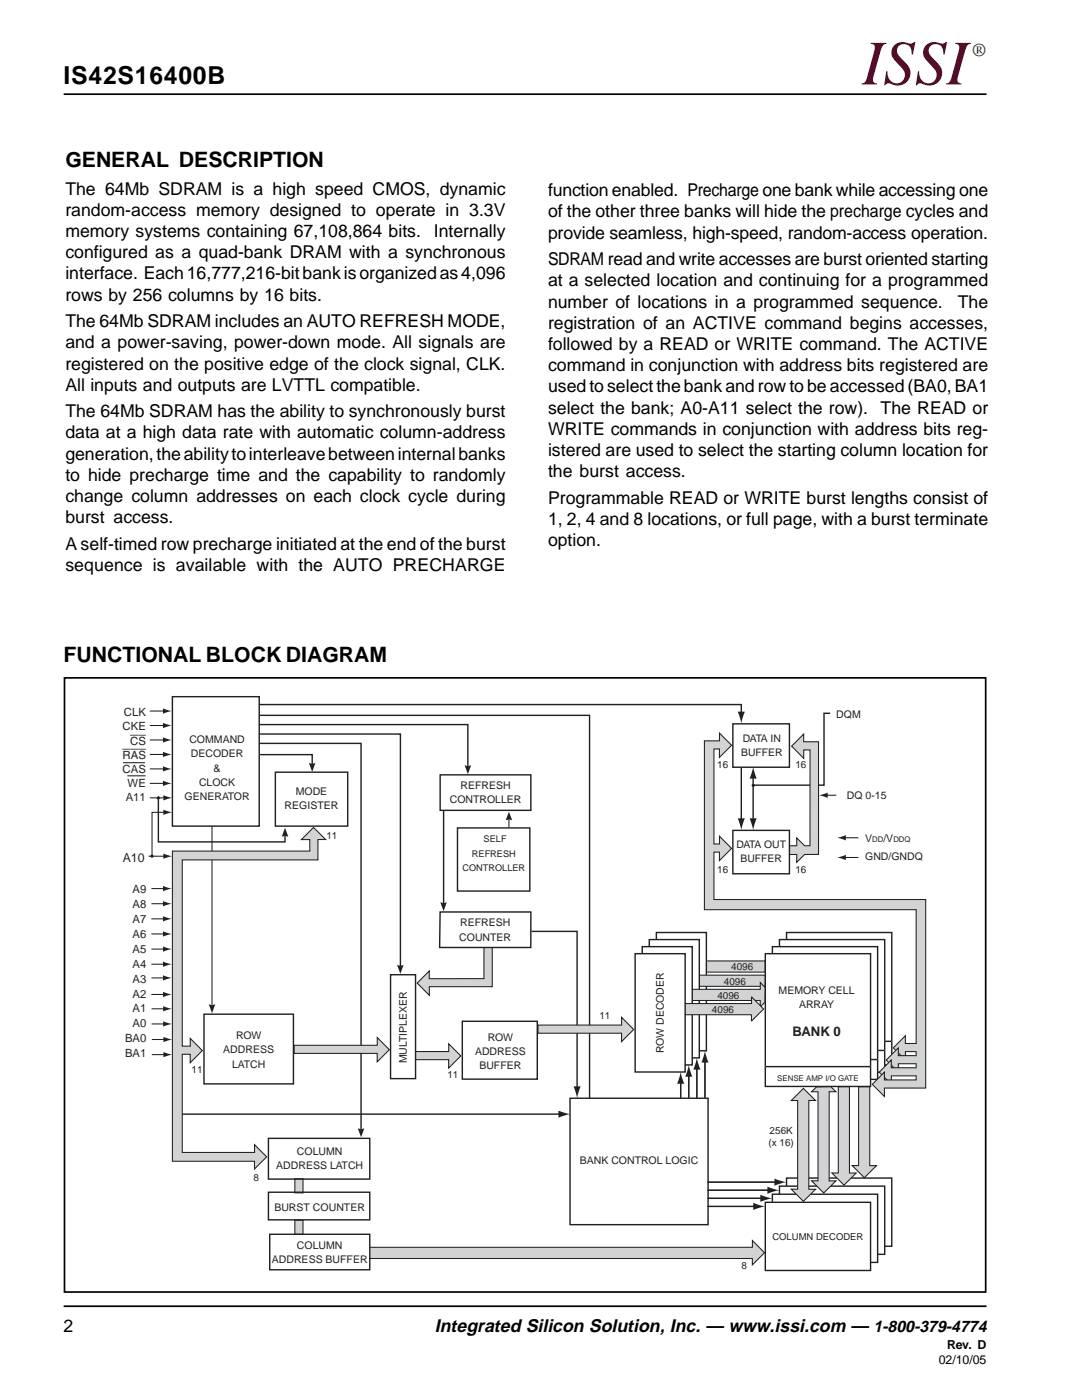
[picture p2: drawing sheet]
<svg xmlns="http://www.w3.org/2000/svg" width="216mm" height="279mm" viewBox="0 0 216 279" stroke-linecap="round" stroke-linejoin="round" font-family="sans-serif">
<path d="M12.7 18.8h184.1M12.7 260.7h184.1" fill="none" stroke="#000" stroke-width=".34"/>
<path d="M51.8 142.8h65.8v76.4M106 185.9h9.2v31.4" fill="none" stroke="#231f1f" stroke-width=".28"/>
<path d="M114.4 216.8h1.5l-.7 2.4z" fill="#231f1f"/>
<path d="M141.1 191.8h11.6v2.2h-11.6z" fill="#d1d3d5"/>
<path d="M141.1 191.8h11.6v2.2h-11.6" fill="none" stroke="#231f1f" stroke-width=".21"/>
<path d="M131 187.5v-1.4h10v23.6h-1.4" fill="none" stroke="#231f1f" stroke-width=".28"/>
<path d="M139.5 194.6h13.2v2.2h-13.2z" fill="#d1d3d5"/>
<path d="M139.5 194.6h13.2v2.2h-13.2" fill="none" stroke="#231f1f" stroke-width=".21"/>
<path d="M129.6 189v-1.5h9.9v23.6h-1.4M155.5 188.9v-1.4h21v26.5h-1.4M156.9 187.5v-1.4h21v26.5h-1.4" fill="none" stroke="#231f1f" stroke-width=".28"/>
<path d="M176.5 207.8h1.4z" fill="#d1d3d5"/>
<path d="M176.5 207.8h1.4" fill="none" stroke="#231f1f" stroke-width=".28"/>
<path d="M180.7 206.7v1.5h3.3v1.7h-3.3v1.7l-2.5-2.5z" fill="#d1d3d5"/>
<path d="M184 208.2h-3.3v-1.5l-2.5 2.4 2.5 2.5v-1.7h3.3" fill="none" stroke="#231f1f" stroke-width=".21"/>
<path d="M179.2 209.1v1.6h4.8v1.6h-4.7v1.7l-2.5-2.4z" fill="#d1d3d5"/>
<path d="M184 210.7h-4.8v-1.6l-2.4 2.5 2.5 2.4v-1.7h4.7" fill="none" stroke="#231f1f" stroke-width=".21"/>
<path d="M177.8 211.6v1.5h6.4l-.1 1.6h-6.2v1.7l-2.5-2.4z" fill="#d1d3d5"/>
<path d="M184.2 213.1h-6.4v-1.5l-2.4 2.4 2.5 2.4v-1.7h6.2" fill="none" stroke="#231f1f" stroke-width=".21"/>
<path d="M154.1 190.3v-1.4h21v26.5h-1.4M156.9 236.7v-1.6h21v13.6h-1.3" fill="none" stroke="#231f1f" stroke-width=".28"/>
<path d="M140.6 147.9h3v-1.6l2.4 2.4-2.4 2.5v-1.7h-1.1v18.9h1.1v-1.5l2.4 2.4-2.4 2.4v-1.6h-1.1v9.4h42.2v37.6h-8.2v1.7l-2.4-2.4 2.4-2.4v1.5h6.3v-33.9h-42.2z" fill="#d1d3d5"/>
<path d="M182.8 208.2v-26.6h-42.2v-33.7h3v-1.6l2.4 2.4-2.4 2.5v-1.7h-1.1v18.9h1.1v-1.5l2.4 2.4-2.4 2.4v-1.6h-1.1v9.4h42.2v37.6h-8.2v1.7l-2.4-2.4 2.4-2.4v1.5h6.3v-.8" fill="none" stroke="#231f1f" stroke-width=".21"/>
<path d="M173.7 211.5h1.4z" fill="#d1d3d5"/>
<path d="M173.7 211.5h1.4M155.5 238.3v-1.6h21v13.6h-1.4" fill="none" stroke="#231f1f" stroke-width=".28"/>
<path d="M175 209.6h1.5z" fill="#d1d3d5"/>
<path d="M51.7 146.5h28.2v46.5M51.8 144.6h41.6v8.5M51.9 148.4h20.1v77M165.6 142.3h-1.2v14.4h-14.2M175 209.6h1.5M154.1 239.8v-1.5h21v13.6h-1.4" fill="none" stroke="#231f1f" stroke-width=".28"/>
<path d="M42.3 164.9v35.8" fill="none" stroke="#231f1f" stroke-width=".21"/>
<path d="M73.7 248.9h76.4v-1.3l2.4 2.4-2.4 2.4v-1.2h-76.4z" fill="#d1d3d5"/>
<path d="M73.7 248.9h76.4v-1.3l2.4 2.4-2.4 2.4v-1.2h-76.4" fill="none" stroke="#231f1f" stroke-width=".21"/>
<path d="M58.8 243.5h1.7v2.8h-1.7z" fill="#d1d3d5"/>
<path d="M58.8 243.5h1.7v2.8h-1.7z" fill="none" stroke="#231f1f" stroke-width=".21"/>
<path d="M58.8 235.2h1.7v2.9h-1.7z" fill="#d1d3d5"/>
<path d="M58.8 235.2h1.7v2.9h-1.7z" fill="none" stroke="#231f1f" stroke-width=".21"/>
<path d="M83 209.9h6.5v-1.6l2.4 2.4-2.4 2.5v-1.7h-6.5z" fill="#d1d3d5"/>
<path d="M83 209.9h6.5v-1.6l2.4 2.4-2.4 2.5v-1.7h-6.5" fill="none" stroke="#231f1f" stroke-width=".21"/>
<path d="M34.4 139h17.3v25.9h-17.3zM54.9 154.1h14.5v10.8h-14.5zM87.8 154.6h18.1v7.1h-18.1zM40.7 202.4h17.9v13.9h-17.9zM53.6 227.2h20.2v8.1h-20.2zM53.6 237.9h20.2v5.5h-20.2z" fill="none" stroke="#231f1f" stroke-width=".28"/>
<path d="M138.1 197.4h13.6v-1.3l1 1v2.9l-1 .9v-1.2h-13.6z" fill="#d1d3d5"/>
<path d="M138.1 197.4h13.6v-1.3l1 1v2.9l-1 .9v-1.2h-13.6" fill="none" stroke="#231f1f" stroke-width=".21"/>
<path d="M146.2 144.5h11.3v8.6h-11.3zM91.3 165.2h14.4v12.6h-14.4zM77.9 194.5h5v20.8h-5zM152.7 239.9h21v13.7h-21z" fill="none" stroke="#231f1f" stroke-width=".28"/>
<path d="M34.4 169.9h27.4v-2.3h-1.7l2.5-2.5 2.4 2.4h-1.6v4.1h-27v37.2h1.6v-1.6l2.4 2.5-2.4 2.4v-1.7h-1.6v19.6h14.4v-1.5l2.4 2.4-2.4 2.4v-1.5h-16.4z" fill="#d1d3d5"/>
<path d="M34.4 169.9h27.4v-2.3h-1.7l2.5-2.5 2.4 2.4h-1.6v4.1h-27v37.2h1.6v-1.6l2.4 2.5-2.4 2.4v-1.7h-1.6v19.6h14.4v-1.5l2.4 2.4-2.4 2.4v-1.5h-16.4z" fill="none" stroke="#231f1f" stroke-width=".21"/>
<path d="M58.7 208.6h16.6v-1.5l2.4 2.4-2.4 2.4v-1.7h-16.6z" fill="#d1d3d5"/>
<path d="M58.7 208.6h16.6v-1.5l2.4 2.4-2.4 2.4v-1.7h-16.6z" fill="none" stroke="#231f1f" stroke-width=".21"/>
<path d="M107.4 204.6h16.6v-1.6l2.4 2.5-2.4 2.4v-1.7h-16.6z" fill="#d1d3d5"/>
<path d="M29.9 141.9h3M107.4 204.6h16.6v-1.6l2.4 2.5-2.4 2.4v-1.7h-16.6z" fill="none" stroke="#231f1f" stroke-width=".21"/>
<path d="M32.5 141.4l1.8 .5-1.8 .5z" fill="#231f1f"/>
<path d="M29.9 144.8h3" fill="none" stroke="#231f1f" stroke-width=".21"/>
<path d="M32.5 144.3l1.8 .5-1.8 .5z" fill="#231f1f"/>
<path d="M29.9 147.7h3" fill="none" stroke="#231f1f" stroke-width=".21"/>
<path d="M32.5 147.2l1.8 .5-1.8 .5z" fill="#231f1f"/>
<path d="M29.9 150.6h3" fill="none" stroke="#231f1f" stroke-width=".21"/>
<path d="M32.5 150l1.8 .6-1.8 .5z" fill="#231f1f"/>
<path d="M29.9 153.5h3" fill="none" stroke="#231f1f" stroke-width=".21"/>
<path d="M32.5 152.9l1.8 .6-1.8 .5z" fill="#231f1f"/>
<path d="M29.9 156.3h3" fill="none" stroke="#231f1f" stroke-width=".21"/>
<path d="M32.5 155.8l1.8 .5-1.8 .6z" fill="#231f1f"/>
<path d="M29.9 159.2h3.1" fill="none" stroke="#231f1f" stroke-width=".21"/>
<path d="M32.6 158.7l1.8 .5-1.8 .6z" fill="#231f1f"/>
<path d="M29.6 170.9h3.4" fill="none" stroke="#231f1f" stroke-width=".21"/>
<path d="M32.6 170.3l1.8 .6-1.8 .5z" fill="#231f1f"/>
<path d="M30.2 177.3h2.7" fill="none" stroke="#231f1f" stroke-width=".21"/>
<path d="M32.5 176.8l1.8 .5-1.8 .6z" fill="#231f1f"/>
<path d="M30.2 180.4h2.7" fill="none" stroke="#231f1f" stroke-width=".21"/>
<path d="M32.5 179.8l1.8 .6-1.8 .5z" fill="#231f1f"/>
<path d="M30.2 183.4h2.7" fill="none" stroke="#231f1f" stroke-width=".21"/>
<path d="M32.5 182.8l1.8 .6-1.8 .5z" fill="#231f1f"/>
<path d="M30.2 186.4h2.7" fill="none" stroke="#231f1f" stroke-width=".21"/>
<path d="M32.5 185.9l1.8 .5-1.8 .5z" fill="#231f1f"/>
<path d="M30.2 189.4h2.7" fill="none" stroke="#231f1f" stroke-width=".21"/>
<path d="M32.5 188.9l1.8 .5-1.8 .5z" fill="#231f1f"/>
<path d="M30.2 192.4h2.7" fill="none" stroke="#231f1f" stroke-width=".21"/>
<path d="M32.5 191.9l1.8 .5-1.8 .6z" fill="#231f1f"/>
<path d="M30.2 195.2h2.7" fill="none" stroke="#231f1f" stroke-width=".21"/>
<path d="M32.5 194.6l1.8 .6-1.8 .5z" fill="#231f1f"/>
<path d="M30.2 198.5h2.7" fill="none" stroke="#231f1f" stroke-width=".21"/>
<g fill="#231f1f">
<path d="M32.5 197.9l1.8 .6-1.8 .5z"/>
<path d="M41.7 200.4l.6 .2 .7-.2-.7 1.8z"/>
<path d="M79.2 192.6l.7 .2 .6-.2-.6 1.8z"/>
<path d="M87.9 180.1l.6 .2 .7-.2-.7 1.7z"/>
<path d="M92.7 152.7l.7 .2 .6-.2-.6 1.8z"/>
<path d="M61.6 152.2l.7 .2 .6-.2-.6 1.8z"/>
<path d="M71.4 225.2l.6 .2 .7-.2-.7 1.8z"/>
</g>
<path d="M33 162.1h-2.7v8.8" fill="none" stroke="#231f1f" stroke-width=".21"/>
<path d="M32.6 161.6l1.8 .5-1.8 .5z" fill="#231f1f"/>
<path d="M31.6 159.3v8.7h25.3v-1.2" fill="none" stroke="#231f1f" stroke-width=".28"/>
<path d="M56.9 165.2l.6 1.8-.6-.2-.7 .2z" fill="#231f1f"/>
<path d="M85.7 193.8v1.5h10.9v-6.2h1.6v7.8h-12.5v1.7l-2.5-2.4z" fill="#d1d3d5"/>
<path d="M96.6 189.1v6.2h-10.9v-1.5l-2.5 2.4 2.5 2.4v-1.7h12.5v-7.8" fill="none" stroke="#231f1f" stroke-width=".21"/>
<path d="M160.4 146.5v1.5h2.9v22.5h-2.7l-1.6 1.6v-1.6h-1.4v-1.7h1.4v-1.6l1.6 1.6h1v-19.1h-1.2v1.6l-2.4-2.4z" fill="#d1d3d5"/>
<path d="M157.6 168.8h1.4v-1.6l1.6 1.6h1v-19.1h-1.2v1.6l-2.4-2.4 2.4-2.4v1.5h2.9v22.5h-2.7l-1.6 1.6v-1.6h-1.4" fill="none" stroke="#231f1f" stroke-width=".21"/>
<g fill="#231f1f">
<circle cx="150.2" cy="156.7" r=".19"/>
<circle cx="31.6" cy="159.2" r=".19"/>
</g>
<path d="M150.3 154.9v8.9M88.5 161.7v18.7" fill="none" stroke="#231f1f" stroke-width=".28"/>
<g fill="#231f1f">
<path d="M150.3 153l.7 2.4h-1.4z"/>
<path d="M149.6 163.3h1.4l-.7 2.4z"/>
</g>
<path d="M147.9 153.2v10.6" fill="none" stroke="#231f1f" stroke-width=".28"/>
<path d="M147.2 163.3h1.4l-.7 2.4z" fill="#231f1f"/>
<path d="M51.7 140.6h96.2v1.9" fill="none" stroke="#231f1f" stroke-width=".28"/>
<g fill="#231f1f">
<path d="M147.2 142h1.4l-.7 2.4z"/>
<circle cx="30.3" cy="170.9" r=".33"/>
<circle cx="31.6" cy="159.2" r=".33"/>
<circle cx="150.3" cy="156.7" r=".33"/>
</g>
<path d="M164.8 158.7h2.1" fill="none" stroke="#231f1f" stroke-width=".21"/>
<path d="M163.4 158.7l1.8-.5v1z" fill="#231f1f"/>
<path d="M168.4 167.2h2.9" fill="none" stroke="#231f1f" stroke-width=".21"/>
<g fill="#231f1f">
<path d="M167 167.2l1.8-.5v1z"/>
<path d="M101.5 162l.7 1.7-.7-.2-.6 .2z"/>
</g>
<path d="M101.5 163.3v1.8M168.4 171.1h2.9" fill="none" stroke="#231f1f" stroke-width=".21"/>
<path d="M167 171.1l1.8-.5v1.1z" fill="#231f1f"/>
<path d="M51.9 150.6h10.4v1.8" fill="none" stroke="#231f1f" stroke-width=".28"/>
<path d="M24.6 152.2h4.3M25.4 154.8h3.7M30.2 201.3h2.7" fill="none" stroke="#231f1f" stroke-width=".21"/>
<path d="M32.6 200.8l1.7 .5-1.7 .6z" fill="#231f1f"/>
<path d="M30.2 204.3h2.7" fill="none" stroke="#231f1f" stroke-width=".21"/>
<path d="M32.6 203.8l1.7 .5-1.7 .6z" fill="#231f1f"/>
<path d="M128.1 190.4v-1.5h10v23.6h-1.5" fill="none" stroke="#231f1f" stroke-width=".28"/>
<path d="M182.8 209.9v.8z" fill="#d1d3d5"/>
<path d="M182.8 209.9v.8" fill="none" stroke="#231f1f" stroke-width=".21"/>
<path d="M182.8 212.3v.8z" fill="#d1d3d5"/>
<path d="M182.8 212.3v.8" fill="none" stroke="#231f1f" stroke-width=".21"/>
<path d="M136.7 200.3h13.3v-1.4l2.4 2.5-2.5 2.4v-1.3h-13.2z" fill="#d1d3d5"/>
<path d="M136.7 200.3h13.3v-1.4l2.4 2.5-2.5 2.4v-1.3h-13.2" fill="none" stroke="#231f1f" stroke-width=".21"/>
<path d="M126.7 190.3h10v23.6h-10z" fill="none" stroke="#231f1f" stroke-width=".28"/>
<path d="M171.3 216.9h2.3v15.7h1.3l-2.4 2.4-2.5-2.4h1.3z" fill="#d1d3d5"/>
<path d="M171.3 216.9h2.3v15.7h1.3l-2.4 2.4-2.5-2.4h1.3z" fill="none" stroke="#231f1f" stroke-width=".21"/>
<path d="M167.3 216.9h2.2v17.2h1.3l-2.4 2.4-2.4-2.4h1.3z" fill="#d1d3d5"/>
<path d="M167.3 216.9h2.2v17.2h1.3l-2.4 2.4-2.4-2.4h1.3z" fill="none" stroke="#231f1f" stroke-width=".21"/>
<path d="M161.9 217.9l1-1h2.9l1 1h-1.3v17.8h1.3l-2.4 2.4-2.5-2.4h1.3v-17.8z" fill="#d1d3d5"/>
<path d="M161.9 217.9l1-1h2.9l1 1h-1.3v17.8h1.3l-2.4 2.4-2.5-2.4h1.3v-17.8z" fill="none" stroke="#231f1f" stroke-width=".21"/>
<path d="M160.3 217.2l2.4 2.4h-1.3v17.7h1.3l-2.4 2.5-2.4-2.5h1.3v-17.7h-1.3z" fill="#d1d3d5"/>
<path d="M160.3 217.2l2.4 2.4h-1.3v17.7h1.3l-2.4 2.5-2.4-2.5h1.3v-17.7h-1.3z" fill="none" stroke="#231f1f" stroke-width=".21"/>
<path d="M152.7 190.3h21v26.5h-21zM113.7 219.2h27.6v25.2h-27.6zM152.7 212.9h21M141.3 240.8h9.5" fill="none" stroke="#231f1f" stroke-width=".28"/>
<path d="M152.7 212.9h21" fill="none" stroke="#d1d3d5" stroke-width=".2"/>
<path d="M141.3 240.8h9.5" fill="none" stroke="#231f1f" stroke-width=".2"/>
<path d="M150.3 240.1l2.4 .7-2.4 .7z" fill="#231f1f"/>
<path d="M141.3 239.2h10.9" fill="none" stroke="#231f1f" stroke-width=".2"/>
<path d="M141.3 239.2h10.9" fill="none" stroke="#231f1f" stroke-width=".28"/>
<path d="M151.7 238.4l2.4 .8-2.4 .7z" fill="#231f1f"/>
<path d="M141.3 237.5h12.3" fill="none" stroke="#231f1f" stroke-width=".2"/>
<path d="M141.3 237.5h12.3" fill="none" stroke="#231f1f" stroke-width=".28"/>
<path d="M153.1 236.8l2.4 .7-2.4 .8z" fill="#231f1f"/>
<path d="M141.3 235.9h13.7" fill="none" stroke="#231f1f" stroke-width=".2"/>
<path d="M141.3 235.9h13.7" fill="none" stroke="#231f1f" stroke-width=".28"/>
<path d="M154.5 235.2l2.4 .7-2.4 .7z" fill="#231f1f"/>
<path d="M135.8 215.8v3.2" fill="none" stroke="#231f1f" stroke-width=".2"/>
<path d="M135.8 215.8v3.2" fill="none" stroke="#231f1f" stroke-width=".28"/>
<path d="M135.8 213.9l.7 2.4h-1.4z" fill="#231f1f"/>
<path d="M137.4 214.4v4.6" fill="none" stroke="#231f1f" stroke-width=".2"/>
<path d="M137.4 214.4v4.6" fill="none" stroke="#231f1f" stroke-width=".28"/>
<path d="M137.4 212.5l.7 2.4h-1.4z" fill="#231f1f"/>
<path d="M139.1 213v6" fill="none" stroke="#231f1f" stroke-width=".2"/>
<path d="M139.1 213v6" fill="none" stroke="#231f1f" stroke-width=".28"/>
<path d="M139.1 211.1l.7 2.4h-1.5z" fill="#231f1f"/>
<path d="M140.7 211.6v7.4" fill="none" stroke="#231f1f" stroke-width=".2"/>
<path d="M140.7 211.6v7.4" fill="none" stroke="#231f1f" stroke-width=".28"/>
<path d="M140.7 209.7l.7 2.4h-1.4z" fill="#231f1f"/>
<path d="M53.8 246.3h20v7.1h-20z" fill="none" stroke="#231f1f" stroke-width=".28"/>
<path d="M92.2 203.8h15v11.6h-15z" fill="#fff"/>
<path d="M146.2 165.7h11.3v8.7h-11.3zM87.8 182h18.1v7.1h-18.2zM92.2 203.8h15v11.6h-15z" fill="none" stroke="#231f1f" stroke-width=".28"/>
<path d="M30.3 207.5h2.7" fill="none" stroke="#231f1f" stroke-width=".21"/>
<path d="M32.6 206.9l1.8 .6-1.8 .5z" fill="#231f1f"/>
<path d="M30.3 210.5h2.7" fill="none" stroke="#231f1f" stroke-width=".21"/>
<path d="M32.6 209.9l1.8 .6-1.8 .5z" fill="#231f1f"/>
<path d="M36.4 222.3h75.5" fill="none" stroke="#231f1f" stroke-width=".28"/>
<path d="M111.4 221.6l2.4 .7-2.4 .8z" fill="#231f1f"/>
<path d="M12.9 135.3h183.8v122.6h-183.8z" fill="none" stroke="#000" stroke-width=".34"/>
<text font-size="12.7" fill="#63002a" x="172" y="16.8">ISSI</text>
<text font-size="4.9" x="12.7" y="16.8">IS42S16400B</text>
<g font-size="4.2">
<text x="13" y="33.3">GENERAL DESCRIPTION</text>
<text x="12.7" y="132.1">FUNCTIONAL BLOCK DIAGRAM</text>
</g>
<text font-size="3.7" fill="#63002a" x="194" y="11.1">®</text>
<text font-size="3.6" x="86.8" y="265.8">Integrated Silicon Solution, Inc. — www.issi.com — 1-800-379-4774</text>
<g font-size="3.5">
<text x="13" y="38.8">The 64Mb SDRAM is a high speed CMOS, dynamic</text>
<text x="109.3" y="39.2">function enabled. Precharge one bank while accessing one</text>
<text x="13" y="43.1">random-access memory designed to operate in 3.3V</text>
<text x="13" y="47.3">memory systems containing 67,108,864 bits.</text>
<text x="86.6" y="47.3">Internally</text>
<text x="109.3" y="43.4">of the other three banks will hide the precharge cycles and</text>
<text x="109.3" y="47.6">provide seamless, high-speed, random-access operation.</text>
<text x="13" y="51.5">configured as a quad-bank DRAM with a synchronous</text>
<text x="109.3" y="52.9">SDRAM read and write accesses are burst oriented starting</text>
<text x="13" y="55.8">interface. Each 16,777,216-bit bank is organized as 4,096</text>
<text x="13" y="60">rows by 256 columns by 16 bits.</text>
<text x="109.3" y="57.2">at a selected location and continuing for a programmed</text>
<text x="13" y="65.3">The 64Mb SDRAM includes an AUTO REFRESH MODE,</text>
<text x="109.3" y="61.4">number of locations in a programmed sequence.</text>
<text x="109.3" y="65.6">registration of an ACTIVE command begins accesses,</text>
<text x="191.1" y="61.4">The</text>
<text x="13" y="69.5">and a power-saving, power-down mode. All signals are</text>
<text x="109.3" y="69.8">followed by a READ or WRITE command. The ACTIVE</text>
<text x="13" y="73.7">registered on the positive edge of the clock signal, CLK.</text>
<text x="13" y="78">All inputs and outputs are LVTTL compatible.</text>
<text x="109.3" y="74.1">command in conjunction with address bits registered are</text>
<text x="13" y="83.3">The 64Mb SDRAM has the ability to synchronously burst</text>
<text x="109.3" y="78.3">used to select the bank and row to be accessed (BA0, BA1</text>
<text x="109.3" y="82.5">select the bank; A0-A11 select the row).</text>
<text x="175.7" y="82.5">The READ or</text>
<text x="13" y="87.5">data at a high data rate with automatic column-address</text>
<text x="109.3" y="86.8">WRITE commands in conjunction with address bits reg-</text>
<text x="13" y="91.7">generation, the ability to interleave between internal banks</text>
<text x="13" y="96">to hide precharge time and the capability to randomly</text>
<text x="109.3" y="91">istered are used to select the starting column location for</text>
<text x="109.3" y="95.2">the burst access.</text>
<text x="13" y="100.2">change column addresses on each clock cycle during</text>
<text x="109.3" y="100.5">Programmable READ or WRITE burst lengths consist of</text>
<text x="13" y="104.4">burst access.</text>
<text x="109.3" y="104.8">1, 2, 4 and 8 locations, or full page, with a burst terminate</text>
<text x="13" y="109.7">A self-timed row precharge initiated at the end of the burst</text>
<text x="13" y="114">sequence is available with the AUTO PRECHARGE</text>
<text x="109.3" y="109">option.</text>
<text x="12.7" y="265.8">2</text>
</g>
<text font-size="2.6" fill="#231f1f" x="158.1" y="206.8">BANK 0</text>
<text font-size="2.5" fill="#231f1f" x="24.5" y="172">A10</text>
<g font-size="2.5">
<text x="189" y="269.2">Rev. D</text>
<text x="187.3" y="272.2">02/10/05</text>
</g>
<g font-size="2.3" fill="#231f1f">
<text x="24.7" y="142.9">CLK</text>
<text x="24.5" y="145.8">CKE</text>
<text x="26" y="148.6">CS</text>
<text x="24.5" y="151.4">RAS</text>
<text x="24.5" y="154.2">CAS</text>
<text x="25.1" y="159.9">A11</text>
<text x="25.5" y="157">WE</text>
<text x="26.5" y="178.1">A9</text>
<text x="26.5" y="181.1">A8</text>
<text x="26.5" y="184.1">A7</text>
<text x="26.5" y="187.1">A6</text>
<text x="26.5" y="190.1">A5</text>
<text x="26.5" y="193.1">A4</text>
<text x="26.5" y="196.1">A3</text>
<text x="26.5" y="199.1">A2</text>
<text x="26.5" y="202.1">A1</text>
<text x="25" y="208">BA0</text>
<text x="26.5" y="205.1">A0</text>
<text x="25" y="211">BA1</text>
</g>
<g font-size="2.1" fill="#231f1f">
<text x="166.9" y="143.2">DQM</text>
<text x="37.8" y="148.3">COMMAND</text>
<text x="148.2" y="148.1">DATA IN</text>
<text x="38.1" y="151.2">DECODER</text>
<text x="42.6" y="154">&amp;</text>
<text x="147.9" y="150.9">BUFFER</text>
<text x="36.8" y="159.7">GENERATOR</text>
<text x="39.7" y="156.8">CLOCK</text>
<text x="56.8" y="161.5">REGISTER</text>
<text x="59" y="158.7">MODE</text>
<text x="89.8" y="160.3">CONTROLLER</text>
<text x="91.9" y="157.5">REFRESH</text>
<text x="169" y="159.5">DQ 0-15</text>
<text x="172.6" y="168">V</text>
<text x="176.3" y="168">/V</text>
<text x="146.9" y="169.1">DATA OUT</text>
<text x="147.8" y="172">BUFFER</text>
<text x="172.6" y="171.7">GND/GNDQ</text>
<text x="91.8" y="184.9">REFRESH</text>
<text x="91.6" y="187.7">COUNTER</text>
<text x="155.4" y="198.3">MEMORY CELL</text>
<text x="159.4" y="201.2">ARRAY</text>
<text x="47.1" y="207.4">ROW</text>
<text x="97.3" y="207.8">ROW</text>
<text x="44.6" y="210.2">ADDRESS</text>
<text x="46.3" y="213.1">LATCH</text>
<text x="81.2" y="212.2" transform="rotate(-90 81.2 212.2)">MULTIPLEXER</text>
<text x="94.8" y="210.6">ADDRESS</text>
<text x="95.7" y="213.4">BUFFER</text>
<text x="132.5" y="210.2" transform="rotate(-90 132.5 210.2)">ROW DECODER</text>
<text x="55.1" y="233.3">ADDRESS LATCH</text>
<text x="59.2" y="230.5">COLUMN</text>
<text x="115.7" y="232.3">BANK CONTROL LOGIC</text>
<text x="54.8" y="241.6">BURST COUNTER</text>
<text x="59.2" y="249.2">COLUMN</text>
<text x="54.2" y="252">ADDRESS BUFFER</text>
</g>
<g font-size="2" fill="#231f1f">
<text x="143.1" y="153.3">16</text>
<text x="158.7" y="153.3">16</text>
<text x="65.1" y="167.5">11</text>
<text x="143.1" y="174.2">16</text>
<text x="158.7" y="174.2">16</text>
<text x="144.5" y="196.5">4096</text>
<text x="145.9" y="193.6">4096</text>
<text x="119.6" y="203.4">11</text>
<text x="142.1" y="202.2">4096</text>
<text x="143.2" y="199.3">4096</text>
<text x="38.2" y="214.1">11</text>
<text x="89.3" y="215.2">11</text>
<text x="153.6" y="226.3">256K</text>
<text x="153.4" y="228.7">(x 16)</text>
<text x="50.6" y="235.7">8</text>
<text x="147.9" y="253.3">8</text>
</g>
<text font-size="1.9" fill="#231f1f" x="154.1" y="247.4">COLUMN DECODER</text>
<g font-size="1.8" fill="#231f1f">
<text x="92.3" y="173.8">CONTROLLER</text>
<text x="94.2" y="171">REFRESH</text>
<text x="96.5" y="168.1">SELF</text>
</g>
<g font-size="1.6" fill="#231f1f">
<text x="174" y="168">DD</text>
<text x="178.3" y="168">DDQ</text>
<text x="155.1" y="215.6">SENSE AMP I/O GATE</text>
</g>
</svg>
